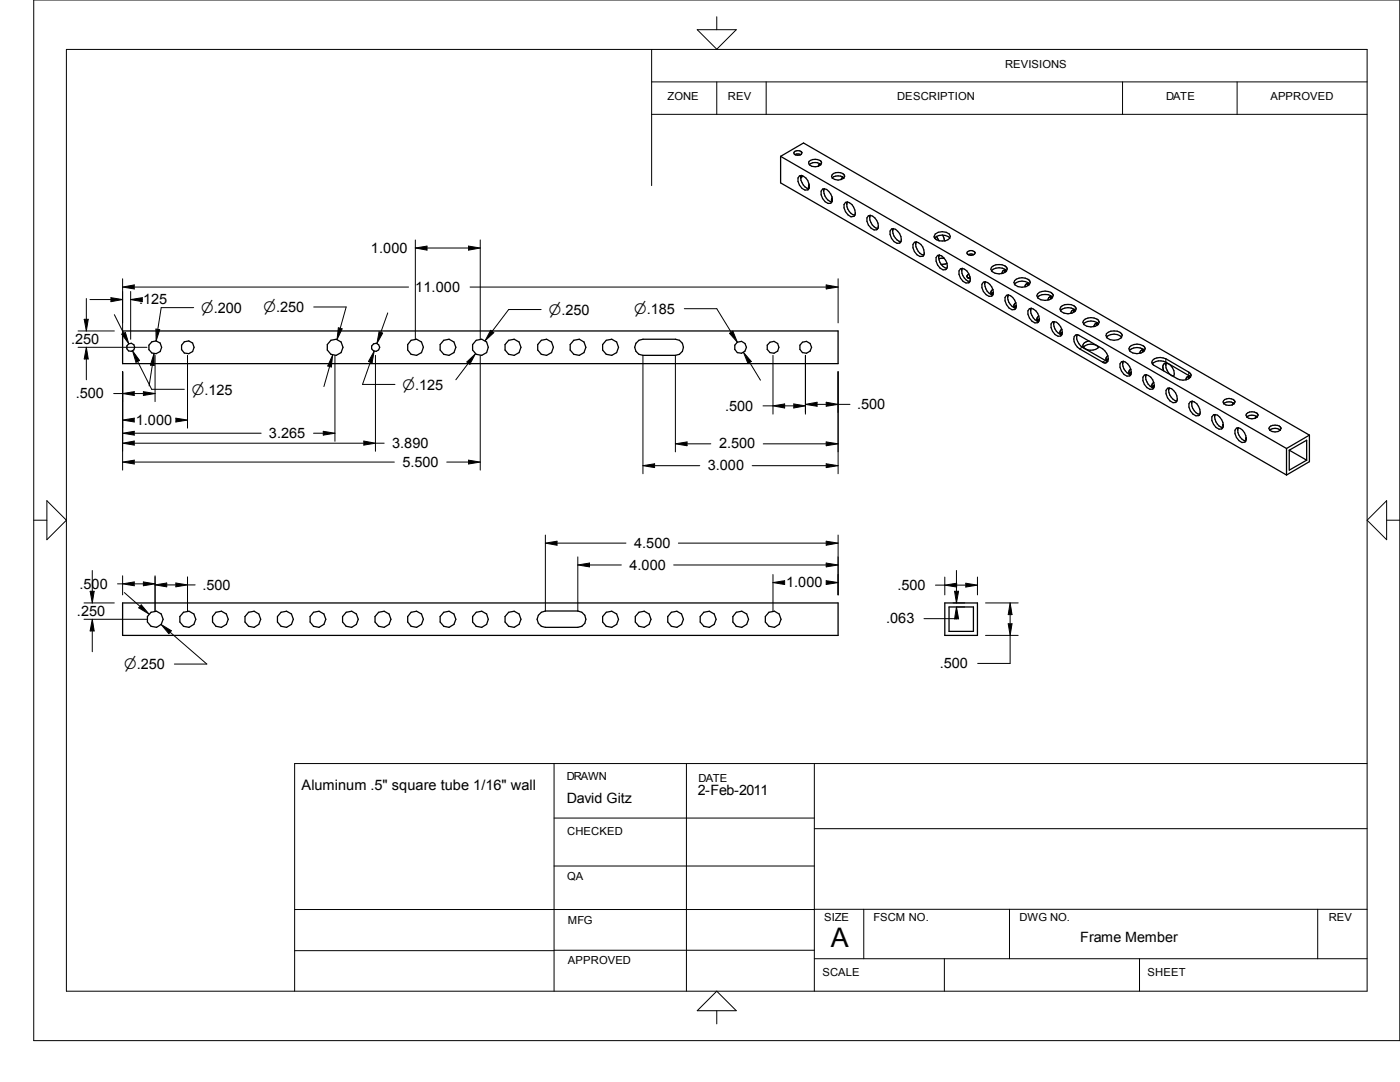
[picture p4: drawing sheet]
<svg xmlns="http://www.w3.org/2000/svg" width="279mm" height="216mm" viewBox="0 0 279 216" stroke-linecap="round" stroke-linejoin="round" font-family="sans-serif">
<g fill="none" stroke="#000" stroke-width=".25">
<path d="M155.8 31.2l4.6-2.7 100.9 58.3M155.8 31.2v5.3l101 58.3M155.8 31.2l101 58.3M158.5 30.4a.93 .93 0 0 1 1.5 .1 .93 .93 0 0 1-1.6 0zM158.7 30.9l.3-.2 .8 .2M159.8 35.5a2.22 2.22 0 0 0 1.6 2.1M159.9 35l-.1 .5M159.9 35l-.3 .1a1.88 1.88 0 0 0 1.1 2.8l.6-.1 .2-.3M159.9 35a2.28 2.28 0 0 1 1.6 2.5M160 35v.3l-.2 .2M161.5 32.2a1.66 1.66 0 0 1 2.5 .2v.1a1.47 1.47 0 0 1-2.6 0zM161.5 36.8l-.1 .2 .1 .5"/>
<path d="M161.5 32.9a1.81 1.81 0 0 1 2.3 0M163.6 32.8l-.3 .4M163.6 32.8h.1M163.7 32.7l-.1 .1M164.5 37.7h-.3a1.92 1.92 0 0 0 1.1 2.9h.5l.3-.5M164.5 37.7a2.28 2.28 0 0 1 1.6 2.4M164.5 37.7a2.24 2.24 0 0 0 1.5 2.6M166.1 39.5l-.2 .3 .2 .3M166.1 35.5a1.81 1.81 0 0 1 2.3 0M166.3 34.6a1.57 1.57 0 0 1 2.2 .4l.1 .2a1.51 1.51 0 0 1-2.7 0zM168.3 35.4l-.3 .1-.1 .3M168.7 40.4a1.63 1.63 0 0 1 1.9 1.5l.1 .7-.1 .4-.8 .3a2.42 2.42 0 0 1-1.4-2.5z"/>
<path d="M169.1 40.3a2.11 2.11 0 0 0 1.5 2.6M173.3 43.1a1.65 1.65 0 0 1 1.9 1.4l.1 .9-.3 .4a1.93 1.93 0 0 1-2-2.3zM173.7 43a2.13 2.13 0 0 0 1.5 2.6M173.7 43.1h-.1M177.9 45.7a2.01 2.01 0 0 1 2 2.1l-.1 .4-.3 .3a1.9 1.9 0 0 1-1.9-2.4zM178.3 45.6a2.16 2.16 0 0 0 1.5 2.7M182.5 48.3a1.63 1.63 0 0 1 1.9 1.6 1.11 1.11 0 0 1-.3 1.2 1.89 1.89 0 0 1-1.9-2.3zM182.8 48.3v.1M182.8 48.3a2.26 2.26 0 0 0 1.6 2.6M186.5 47.5a2.26 2.26 0 0 1 3.1 0M186.6 46.7a2.33 2.33 0 0 1 2.8 0l.3 .5a1.36 1.36 0 0 1-1.7 .9 1.31 1.31 0 0 1-1.6-.9zM186.9 47.2l.6 .8"/>
<path d="M187.1 51a2.01 2.01 0 0 1 2 2l-.1 .5-.3 .3a1.9 1.9 0 0 1-1.9-2.4zM187.4 50.9h.1M187.5 50.9a1.57 1.57 0 0 0 .4 1.9l1 .8M188.1 46.9l.4 1.2M188.5 51.6h-1.1M189 52.6l-1.2 .1M191.7 53.6a1.63 1.63 0 0 1 1.8 1.6l.1 .7-.3 .5a1.89 1.89 0 0 1-1.9-2.3zM192 53.6a2.11 2.11 0 0 0 1.5 2.6M193 50.3a.95 .95 0 0 1 1.6 .2 .96 .96 0 0 1-1.6 0zM193.2 55.5l.4 .1M193.2 50.8l.6-.1 .6 .1M193.4 54.7a.4 .4 0 0 0-.4 .3 .4 .4 0 0 0 .2 .5"/>
<path d="M193.6 55.3l-.4 .2M196.3 56.3a1.65 1.65 0 0 1 1.9 1.5v.9l-.3 .4a1.93 1.93 0 0 1-1.9-2.4zM196.6 56.2a2.08 2.08 0 0 0 1.5 2.6M197.9 53.3a2.04 2.04 0 0 1 3.1 .3v.1a1.89 1.89 0 0 1-3 .5l-.3-.5zM197.9 54.1a2.15 2.15 0 0 1 3 0M198.1 57.7a.69 .69 0 0 0-.1 1.1M198.2 58.3l-.3 .4M200.6 53.9l-.1 .5M200.8 53.9a.64 .64 0 0 0-.9 .7M200.9 58.9a1.63 1.63 0 0 1 1.8 1.6l.1 .7-.3 .6a1.8 1.8 0 0 1-1.9-1.8v-.6zM201.2 58.8a2.06 2.06 0 0 0 .8 2.3l.7 .4M202.4 56.7a2.26 2.26 0 0 1 3.1 0"/>
<path d="M202.5 56a2.2 2.2 0 0 1 3 0l.1 .4a1.95 1.95 0 0 1-3 .5l-.2-.5zM205.2 56.6l-.1 .4M205.2 56.6h.1M205.4 56.6h-.5l-.3 .3v.3M207.1 59.4a2.2 2.2 0 0 1 3 0M207.1 58.7a2.19 2.19 0 0 1 3 .1l.1 .2a1.92 1.92 0 0 1-3.1 .5l-.2-.5zM209.8 59.2l-.1 .5M210 59.2a.65 .65 0 0 0-.9 .7M24.5 66h142.8v6.6h-142.8zM127.5 67.9l.8-.2h6.5a1.61 1.61 0 0 1 1.6 1.6 1.61 1.61 0 0 1-1.6 1.6h-6.5a1.61 1.61 0 0 1-1.5-1.2 1.61 1.61 0 0 1 .7-1.8zM202.4 61.3l.2 .2M202.7 60.4l-.3 .5v.4"/>
<path d="M202.8 61l-.4 .3M205.7 61.6a2.31 2.31 0 0 0 1.6 2.5M205.8 61.5v.1M205.8 61.6h-.1M207.3 63l-.4 .7 .2 .4M207.4 63.7a2.36 2.36 0 0 0-1.6-2.2l-.4 .1a1.88 1.88 0 0 0 1.1 2.8h.6l.2-.3M207.4 63.7l-.1 .4M207.4 63.7l-.3 .3M210.4 64.2h-.3a1.92 1.92 0 0 0 1.1 2.9h.5l.2-.3 .1-.5M210.4 64.2a2.25 2.25 0 0 1 1.6 2.1M210.4 64.2a1.57 1.57 0 0 0 .4 1.9l.7 .6 .4 .1M211.6 66.6l.2 .2"/>
<path d="M211.6 62a2.15 2.15 0 0 1 3.1 0M211.7 61.3a1.98 1.98 0 0 1 3.1 .3v.1a1.89 1.89 0 0 1-3 .4l-.3-.4zM211.9 65.7l-.4 .5 .1 .4M212 66.3l-.4 .3M214.4 61.8l-.1 .5M214.5 61.8a.63 .63 0 0 0-.8 .7M215 66.8a2.32 2.32 0 0 0 1 2.5l4.9 2.8M215 66.8l-.4 .1a1.9 1.9 0 0 0 .8 2.7l4.8 2.7h.7l.2-.2 .1-.5M215 66.8l5 2.8a2.71 2.71 0 0 1 1.2 2M216.2 64a2.02 2.02 0 0 1 3.1 .2l.1 .1a1.92 1.92 0 0 1-3.1 .5l-.2-.5zM216.2 69.3a2.1 2.1 0 0 1 3 0M216.2 64.6a2.2 2.2 0 0 1 3 0"/>
<path d="M217.3 68a1.04 1.04 0 0 0-1.1 1.2v.1M218.7 64.5h.1M219 64.5l-.1 .5M219.2 64.5a.65 .65 0 0 0-.9 .7M219.3 69.2a2.14 2.14 0 0 1-3.1 .1M220.8 66.6a2.01 2.01 0 0 1 3.1 .2v.2a1.89 1.89 0 0 1-3 .4l-.2-.4zM220.8 67.3a2.15 2.15 0 0 1 3.1 0M220.9 72.1h.2M221.1 71a.72 .72 0 0 0-.2 1.1M221.2 71.6l-.4 .3M223.8 72.2a1.63 1.63 0 0 1 1.9 1.5l.1 .7-.4 .6a1.8 1.8 0 0 1-1.9-1.7v-.7zM224.2 72.1a2.06 2.06 0 0 0 .7 2.3l.8 .3"/>
<path d="M225.4 69.9a2.26 2.26 0 0 1 3 0M225.4 69.3a1.96 1.96 0 0 1 3.2 .3 1.92 1.92 0 0 1-3.1 .5l-.2-.5zM225.7 73.7a.63 .63 0 0 0-.2 1M225.8 74.3l-.4 .3M227.8 69.8h.1M227.8 69.8l-.2 .3-.1 .4M228.2 69.8l-.2 .5M228.3 69.8h-.4M228.4 74.8a1.63 1.63 0 0 1 1.9 1.5v.9l-.3 .4a1.89 1.89 0 0 1-1.9-2.3zM228.7 74.8a2.11 2.11 0 0 0 1.6 2.6M230 71.9a2.33 2.33 0 0 1 2.7-.3l4.5 2.7 .5 .5a1.56 1.56 0 0 1-2.2 1l-5.1-2.9a.69 .69 0 0 1-.4-1zM230 72.6a2.27 2.27 0 0 1 2.7-.3l4.9 2.9"/>
<path d="M230.3 76.3a.69 .69 0 0 0-.2 1M230.4 76.9l-.4 .3M232.2 74a1.15 1.15 0 0 1 .2-1.5 1.82 1.82 0 0 1 2 2.1l-.2 .5M232.7 72.4a2.11 2.11 0 0 0 1.6 2.7M233.3 77.4l-.3 .1a1.92 1.92 0 0 0 1.1 2.8h.5l.3-.3M233.3 77.4a2.15 2.15 0 0 1 1.6 2.6M233.3 77.4a1.52 1.52 0 0 0 .5 1.9l.3 .4 .8 .4M237.4 75.1l-.2 .5M237.5 75.1a.63 .63 0 0 0-.8 .7M244.4 79.7a1.43 1.43 0 0 1 2.1 .5 1.41 1.41 0 0 1-2.3 .4l-.1-.4zM237.6 80.1a1.63 1.63 0 0 1 1.8 1.6l.1 .7-.3 .5a1.89 1.89 0 0 1-1.9-2.3zM237.9 80.1a2.11 2.11 0 0 0 1.5 2.6"/>
<path d="M242.2 82.8a2.01 2.01 0 0 1 1.9 2v.5l-.3 .3a1.94 1.94 0 0 1-1.9-2.4zM242.5 82.7v.1a2.24 2.24 0 0 0 1.5 2.5M244.1 84.7v.3M244.2 80.6a1.66 1.66 0 0 1 2.1 0M246.2 80.4l-.3 .4M247.1 85.3a2.11 2.11 0 0 0 1.5 2.7M247.1 85.3a2.39 2.39 0 0 1 1.6 2.4M247.1 85.3l-.3 .1a1.92 1.92 0 0 0 1.1 2.9l.6-.1 .1-.2M248.7 87.7l-.1 .3M248.7 87.3v.4M248.8 82.6a1.4 1.4 0 0 1 2.3 .2 1.37 1.37 0 0 1-2.4 0zM248.8 83.2a1.82 1.82 0 0 1 2.1 0"/>
<path d="M250.8 83.1l-.3 .3M253.4 85.9l-.2-.4a1.47 1.47 0 0 1 2.5-.1l-.2 .5M253.4 85.9a1.76 1.76 0 0 0 2.1 0M253.4 85.9a1.66 1.66 0 0 1 2.1 0M256.8 89.5v5.3M257.3 89.8v4l3.5-2M257.3 89.8l3.5 2M257.3 89.8l3.5-2v4M261.3 86.8v5.3l-4.5 2.7M261.3 86.8l-4.5 2.7M24.5 120.3h142.8v6.5h-142.8zM107.4 122.8l.6-.6 .8-.3h6.5a1.63 1.63 0 0 1 1.6 1.6 1.63 1.63 0 0 1-1.6 1.7h-6.5a1.61 1.61 0 0 1-1.4-2.4z"/>
<path d="M188.6 120.3h6.5v6.5h-6.5zM189.4 121.1h4.9v4.9h-4.9z"/>
<circle cx="26.1" cy="69.3" r=".81"/>
<circle cx="31" cy="69.3" r="1.3"/>
<circle cx="37.5" cy="69.3" r="1.29"/>
<circle cx="66.8" cy="69.3" r="1.62"/>
<circle cx="74.9" cy="69.3" r=".81"/>
<circle cx="82.9" cy="69.3" r="1.62"/>
<circle cx="89.4" cy="69.3" r="1.62"/>
<circle cx="95.9" cy="69.3" r="1.64"/>
<circle cx="102.3" cy="69.3" r="1.64"/>
<circle cx="108.8" cy="69.3" r="1.62"/>
<circle cx="115.3" cy="69.3" r="1.63"/>
<circle cx="121.8" cy="69.3" r="1.64"/>
<circle cx="147.8" cy="69.3" r="1.2"/>
<circle cx="154.3" cy="69.3" r="1.21"/>
<circle cx="160.8" cy="69.3" r="1.2"/>
<circle cx="30.9" cy="123.6" r="1.63"/>
<circle cx="37.4" cy="123.6" r="1.64"/>
<circle cx="43.9" cy="123.6" r="1.62"/>
<circle cx="50.4" cy="123.6" r="1.63"/>
<circle cx="56.9" cy="123.6" r="1.64"/>
<circle cx="63.4" cy="123.6" r="1.62"/>
<circle cx="69.9" cy="123.6" r="1.63"/>
<circle cx="76.4" cy="123.6" r="1.64"/>
<circle cx="82.9" cy="123.6" r="1.62"/>
<circle cx="89.4" cy="123.6" r="1.62"/>
<circle cx="95.9" cy="123.6" r="1.64"/>
<circle cx="102.3" cy="123.6" r="1.64"/>
<circle cx="121.8" cy="123.6" r="1.64"/>
<circle cx="128.3" cy="123.6" r="1.62"/>
<circle cx="134.8" cy="123.6" r="1.63"/>
<circle cx="141.3" cy="123.6" r="1.64"/>
<circle cx="147.8" cy="123.6" r="1.62"/>
<circle cx="154.3" cy="123.6" r="1.63"/>
</g>
<g fill="none" stroke="#000" stroke-width=".2">
<path d="M6.7 0h272.7v207.6h-272.7zM13.3 9.9h259.5v187.9h-259.5zM130 16.3h142.8M130 9.9v27.1M139.1 5.9h7.8l-3.9 3.9zM143 3.3v2.6M143 16.3v6.5M152.9 16.3v6.5M224 16.3v6.5M246.9 16.3v6.5M130 22.8h142.8M17.2 59.6v4.1"/>
<path d="M17.9 59.8h4.2M22.1 59.4l2.4 .4-2.4 .4zM24.5 55.6v12.1M24.5 57.3l2.3-.4v.8zM26.1 58.2v9.5M26.1 59.8l2.3-.4v.8zM26.3 59.8h2.1M26.8 57.3h54.7M82.9 47.9v19.8M82.9 49.5h.2M82.9 49.5l2.3-.4v.8zM85.2 49.5h8.3"/>
<path d="M93.5 49.1l2.3 .4-2.3 .4zM93.8 57.3h71.1M95.8 47.9v19.8M164.9 56.9l2.4 .4-2.4 .4zM167.3 55.6v8.8M15.6 66h7.2M15.6 69.3h13.7M16.8 63.7h.8l-.4 2.3zM17.2 71.6v4.2M17.2 69.3l.4 2.3h-.8zM22.7 78.5h1.8M22.8 62.8l1.9 3.7"/>
<path d="M24.3 66.7l.7-.4 .7 2.3zM24.5 74.2v19.6M24.5 78.5l2.3-.4v.8zM26.5 70l1.4 1.9-.8 .4zM26.8 78.5h1.8M27.5 72.1l2.8 5.6h6.5M28.6 78.1l2.3 .4-2.3 .4zM30.4 72.9l-.6 4.1M30.7 70.6l.1 2.3h-.8zM30.9 70.9v9.2M31.1 65.7l.8 .1-.7 2.2zM37.4 70.9v14.5"/>
<path d="M38.7 61.4h-6.5l-.7 4.3M62.6 61.3h6.5l-1.2 4.2M65.8 73.1l-1.2 4M66.4 70.9l-.3 2.3-.7-.2zM66.8 70.9v17.2M67.5 65.4l.8 .2-1 2.1zM73.9 72.3l-1.6 4.4h6.5M74.7 70.1l-.4 2.3-.8-.3zM74.9 70.9v19.1M75.6 66.2l.8 .3-1.2 2zM77.4 62.4l-1.4 3.9M93.2 72.2l1.7-1.6-1.1 2.1z"/>
<path d="M93.5 72.5l-2.5 3.3M95.8 70.9v22.9M97.9 65.9l.7 .5-1.8 1.6zM108 61.8h-6.5l-3.3 4.3M128.3 70.9v23.6M134.8 70.9v19.3M136.6 61.6h6.4l2.9 4.7M145.6 66.5l.7-.4 .9 2.2zM148.4 70.3l1.5 1.8-.6 .4zM149.6 72.3l2.2 3.6M154.3 70.9v11.7M160.7 70.9v11.7"/>
<path d="M167.3 74.2v20.3M216 69.3l-.6 .3M220.6 71.9l-.6 .4M232.7 71.6v.7M237.2 74.3v.6M9.4 99.9l3.9 3.9-3.9 3.9zM24.5 83.8l2.3-.4v.8zM24.5 86.4l2.3-.3v.7zM24.5 88.4l2.3-.4v.8zM24.5 92.2l2.3-.4v.8zM26.8 86.4h25.3M26.8 92.2h51.9"/>
<path d="M26.8 88.4h45.8M35.1 83.4l2.3 .4-2.3 .4zM62.6 86.4h1.9M64.5 86.1l2.3 .3-2.3 .4zM72.6 88l2.3 .4-2.3 .4zM74.9 88.4h1.8M89.2 92.2h4.3M93.5 91.8l2.3 .4-2.3 .4zM128.3 92.9l2.3-.4v.8zM130.6 92.9h9.1M134.8 88.6l2.3-.4v.7zM137.1 88.6h4.8"/>
<path d="M150.1 92.9h14.8M152.3 81h2M152.3 88.6h12.6M154.3 81l2.3-.4v.8zM156.6 81h1.8M158.4 80.6l2.3 .4-2.3 .4zM160.7 80.7l2.4-.4v.8zM163.1 80.7h1.8M164.9 80.3l2.4 .4-2.4 .4zM164.9 88.2l2.4 .4-2.4 .3zM164.9 92.5l2.4 .4-2.4 .4zM167.3 80.7h2.3"/>
<path d="M276.7 99.9v7.8l-3.9-3.9zM6.7 103.8h2.7M18 118h.8l-.4 2.3zM18.4 113.8v4.2M23.5 116.5h1M24.5 114.9v3.8M24.5 116.5l2.3-.4v.8zM24.8 118.2l3.1 2.8M26.8 116.5h1.8M28.6 116.1l2.3 .4-2.3 .4zM30.9 114.9v7M30.9 116.7l2.4-.4v.8z"/>
<path d="M33.3 116.7h1.8M35.1 116.3l2.3 .4-2.3 .4zM37.4 115.1v6.8M37.4 116.7h1.5M108.8 106.8v15.1M108.8 108.4l2.4-.4v.8zM111.2 108.4h13.7M115.3 111.1v10.8M115.3 112.7l2.3-.3v.7zM117.6 112.7h6.4M134.5 112.7h30.4M135.4 108.4h29.5"/>
<path d="M154.3 114.6v7.3M154.3 116.2l2.3-.3v.7zM164.9 115.9l2.4 .3-2.4 .4zM164.9 108l2.4 .4-2.4 .4zM164.9 112.4l2.4 .3-2.4 .4zM167.3 106.8v11.9M186.7 116.8h1.9M188.6 115.1v3.6M188.6 116.8l2.3-.4v.7zM190.5 118h.8l-.4 2.3zM190.9 113.8v4.2M190.9 116.8h1.8"/>
<path d="M192.7 116.4l2.4 .4-2.4 .3zM195.1 115.1v3.6M276.7 103.8h2.7M16.8 120.3h6M16.8 123.6h12.5M18.4 125.9v4.1M18.4 123.6l.4 2.3h-.8zM28.2 120.7l1.5 1.8-2-1.2zM32.2 124.6l2 1.3-.5 .5zM34 126.2l7.3 6.3h-6.5M184.4 123.4l6.5 .1M190.2 120.3h2.3"/>
<path d="M190.9 121.1l.4 2.4h-.8zM191 121.1h1.5M196.7 120.3h6.5M196.7 126.8h6.5M201.2 124.5h.8l-.4 2.3zM201.6 126.8v5.6h-6.5M201.6 120.3l.4 2.3h-.8zM201.6 122.6v1.9M110.6 152.4v45.4M137 152.4v45.4M162.5 152.4v45.4M272.8 152.4h-214v45.4"/>
<path d="M110.6 172.8h51.9M110.6 163.2h51.9M162.5 165.4h110.3M58.8 189.7h51.8M110.6 189.6h51.9M162.5 191.3h110.3M172.4 181.4v9.9M188.5 191.3v6.5M201.5 181.4v9.9M227.4 191.3v6.5M263 181.4v9.9M272.8 181.4l-214 .1"/>
<path d="M139.1 201.7l3.9-3.9 3.9 3.9zM143 201.7v2.6"/>
</g>
<g fill="#000">
<path d="M22.1 59.4h2.4v.8h-2.4zM24.5 56.9h2.3v.8h-2.3zM26.1 59.4h2.3v.8h-2.3zM82.9 49.1h2.3v.8h-2.3zM93.5 49.1h2.3v.8h-2.3zM164.9 56.9h2.4v.8h-2.4zM16.8 63.7h.8v2.3h-.8zM16.8 69.3h.8v2.3h-.8zM24.3 66.4h1.4v2.1h-1.4zM24.5 78.2h2.3v.7h-2.3zM26.5 70.1h1.4v2.2h-1.4zM28.6 78.2h2.3v.7h-2.3z"/>
<path d="M30 70.6h.8v2.3h-.8zM31.2 65.7h.7v2.3h-.7zM65.4 71h1v2.2h-1zM67.3 65.4h1v2.2h-1zM73.5 70.1h1.2v2.3h-1.2zM75.3 66.3h1.1v2.2h-1.1zM93.2 70.7h1.7v2h-1.7zM96.9 66h1.7v2h-1.7zM145.6 66.1h1.6v2.1h-1.6zM148.4 70.4h1.5v2.1h-1.5zM24.5 83.5h2.3v.7h-2.3zM24.5 86.1h2.3v.7h-2.3z"/>
<path d="M24.5 91.9h2.3v.7h-2.3zM24.5 88.1h2.3v.7h-2.3zM35.1 83.5h2.3v.7h-2.3zM64.5 86.1h2.3v.7h-2.3zM72.6 88.1h2.3v.7h-2.3zM93.5 91.9h2.3v.7h-2.3zM128.3 92.6h2.3v.7h-2.3zM134.8 88.2h2.3v.7h-2.3zM154.3 80.6h2.3v.8h-2.3zM158.4 80.6h2.3v.8h-2.3zM160.7 80.3h2.4v.8h-2.4zM164.9 92.6h2.4v.7h-2.4z"/>
<path d="M164.9 88.2h2.4v.7h-2.4zM164.9 80.3h2.4v.8h-2.4zM18 118h.8v2.3h-.8zM24.5 116.2h2.3v.7h-2.3zM28.6 116.2h2.3v.7h-2.3zM30.9 116.4h2.4v.7h-2.4zM35.1 116.4h2.3v.7h-2.3zM108.8 108h2.4v.8h-2.4zM115.3 112.4h2.3v.7h-2.3zM154.3 115.9h2.3v.7h-2.3zM164.9 115.9h2.4v.7h-2.4zM164.9 112.4h2.4v.7h-2.4z"/>
<path d="M164.9 108h2.4v.8h-2.4zM188.6 116.4h2.3v.7h-2.3zM190.5 118h.8v2.3h-.8zM192.7 116.4h2.4v.7h-2.4zM18 123.6h.8v2.3h-.8zM27.7 120.7h2v1.8h-2zM32.2 124.7h2v1.7h-2zM190.5 121.2h.8v2.3h-.8zM201.2 124.5h.8v2.3h-.8zM201.3 120.4h.7v2.2h-.7z"/>
</g>
<text font-size="5.4" x="165.8" y="189">A</text>
<g font-size="2.9">
<text x="74" y="50.4">1.000</text>
<text x="82.9" y="58.2">11.000</text>
<text x="27.8" y="60.7">.125</text>
<text x="40.2" y="62.4">n.200</text>
<text x="52.6" y="62.3">n.250</text>
<text x="109.6" y="62.8">n.250</text>
<text x="126.6" y="62.7">n.185</text>
<text x="14.2" y="68.6">.250</text>
<text x="80.3" y="77.8">n.125</text>
<text x="15.1" y="79.5">.500</text>
<text x="38.3" y="78.7">n.125</text>
<text x="144.7" y="81.9">.500</text>
<text x="171.1" y="81.6">.500</text>
<text x="27.1" y="84.8">1.000</text>
<text x="53.7" y="87.4">3.265</text>
<text x="78.3" y="89.4">3.890</text>
<text x="143.5" y="89.5">2.500</text>
<text x="80.3" y="93.1">5.500</text>
<text x="141.3" y="93.9">3.000</text>
<text x="125.6" y="113.7">4.000</text>
<text x="126.6" y="109.3">4.500</text>
<text x="15.9" y="117.4">.500</text>
<text x="40.4" y="117.6">.500</text>
<text x="156.9" y="117.2">1.000</text>
<text x="179.1" y="117.7">.500</text>
<text x="15.4" y="122.9">.250</text>
<text x="176.9" y="124.4">.063</text>
<text x="24.8" y="133.6">n.250</text>
<text x="187.5" y="133.3">.500</text>
<text x="60.2" y="157.6">Aluminum .5&quot; square tube 1/16&quot; wall</text>
</g>
<g font-size="2.8">
<text x="113.1" y="160.3">David Gitz</text>
<text x="139.3" y="158.7">2-Feb-2011</text>
<text x="215.6" y="187.9">Frame Member</text>
</g>
<g font-size="2.2">
<text x="200.6" y="13.6">REVISIONS</text>
<text x="133.2" y="19.9">ZONE</text>
<text x="145.3" y="19.9">REV</text>
<text x="179.1" y="19.9">DESCRIPTION</text>
<text x="232.7" y="19.9">DATE</text>
<text x="253.5" y="19.9">APPROVED</text>
<text x="113.1" y="155.7">DRAWN</text>
<text x="139.4" y="156">DATE</text>
<text x="113.2" y="166.6">CHECKED</text>
<text x="113.2" y="175.7">QA</text>
<text x="113.3" y="184.4">MFG</text>
<text x="164.5" y="183.8">SIZE</text>
<text x="174.3" y="183.8">FSCM NO.</text>
<text x="203.5" y="183.8">DWG NO.</text>
<text x="265.2" y="183.8">REV</text>
<text x="113.3" y="192.4">APPROVED</text>
<text x="164.1" y="194.8">SCALE</text>
<text x="229" y="194.8">SHEET</text>
</g>
</svg>
